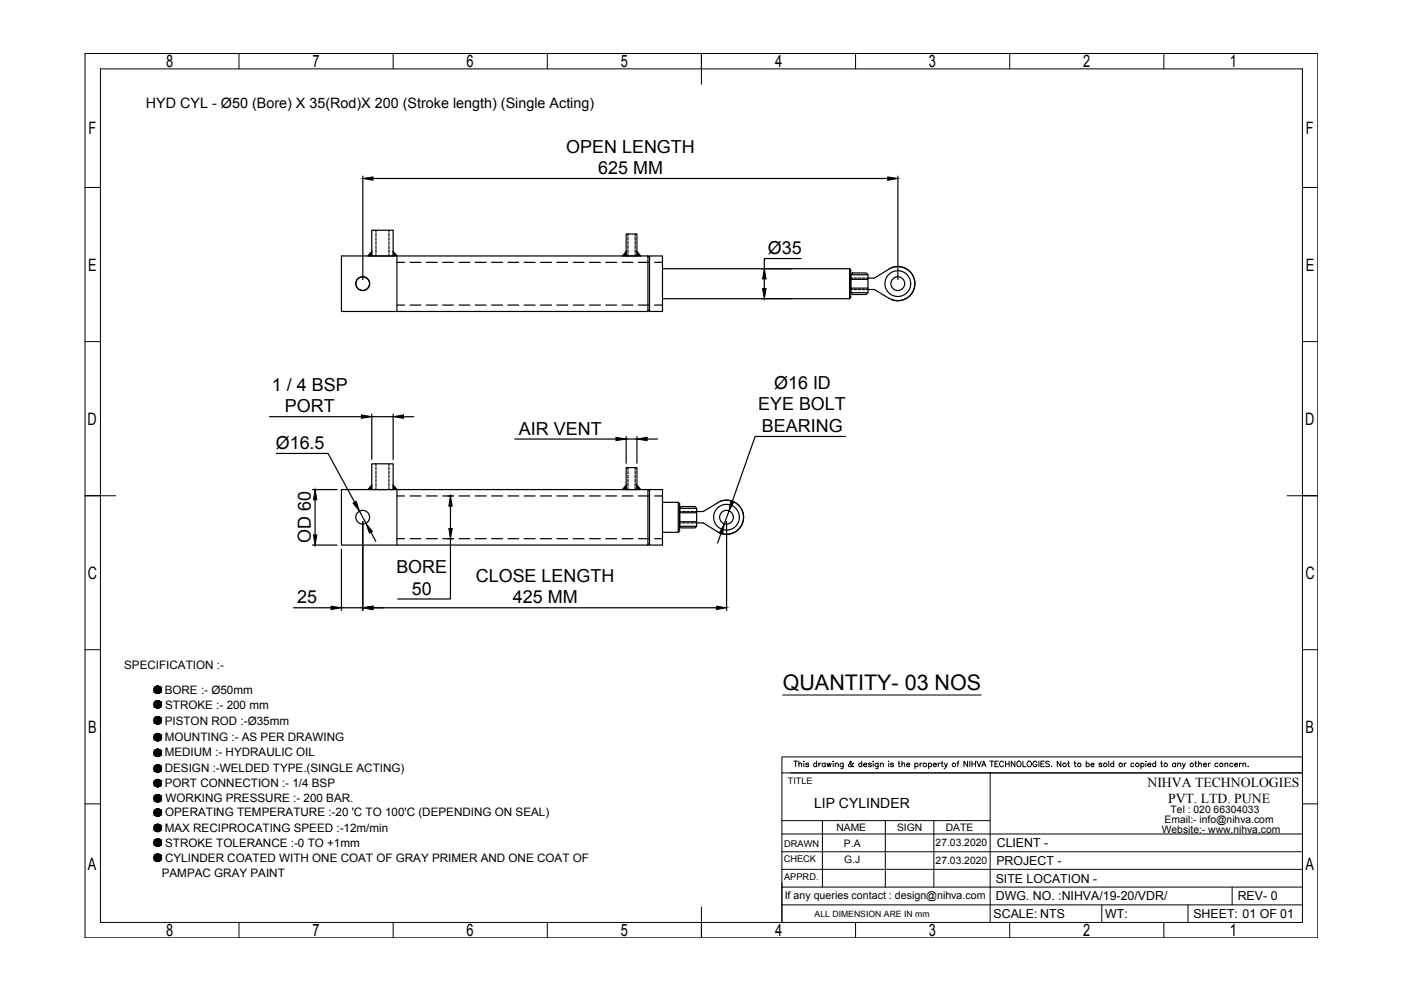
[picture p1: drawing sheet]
<svg xmlns="http://www.w3.org/2000/svg" width="297mm" height="210mm" viewBox="0 0 297 210" stroke-linecap="round" stroke-linejoin="round" font-family="sans-serif">
<!-- layer: 0 -->
<g fill="none" stroke="#000" stroke-width=".25">
<path d="M76.9 37.3v22M79.1 37.8h109.1M190.4 37.3v22M72.4 54.3h65v11.7h-65zM78.8 48.8h4.6v5.5h-4.6zM78.8 53.3l-.8 1M79.7 48.8v.4M79.7 49.5v.6M79.7 50.4v.6M79.7 51.3v.5M79.7 52.1v.6M79.7 53v.6"/>
<path d="M79.7 53.8v.5M82.5 48.8v.4M82.5 49.5v.6M82.5 50.4v.6M82.5 51.3v.5M82.5 52.1v.6M82.5 53v.6M82.5 53.8v.5M83.4 53.3l.8 1v11.7M84.2 55.6h1.6M87 55.6h2.2M90.4 55.6h2.3"/>
<path d="M93.9 55.6h2.2M97.3 55.6h2.3M100.8 55.6h2.3M104.2 55.6h2.4M107.7 55.6h2.3M111.1 55.6h2.4M114.6 55.6h2.3M118.1 55.6h2.3M121.5 55.6h2.3M125 55.6h2.3M128.4 55.6h2.3M131.9 55.6h2.3"/>
<path d="M132.8 49.6h2.2v4.7h-2.2zM132.8 53.3l-.8 1M133.1 49.6v.4M133.1 50.3v.6M133.1 51.2v.6M133.1 52.1v.6M133.1 53v.5M133.1 53.8v.5M134.7 49.6v.4M134.7 50.3v.6M134.7 51.2v.6M134.7 52.1v.6"/>
<path d="M134.7 53v.5M134.7 53.8v.5M135 53.3l.8 1M135.3 55.6h2.4M137.3 54.3l.2 .1 .2-.1M137.7 54.3h2.8v11.7h-2.8zM138.8 55.6h1.7M140.5 57h39.6M162.1 59.1v2.1M169.8 54.8h-7.7v2.2M180.1 57l.3 .2v5.9l-.3 .2M180.1 57v6.3"/>
<path d="M180.4 58.3l.4-.4h2.8l.4 .4v3.8l-.4 .3h-2.8l-.4-.3zM180.4 59h.4M180.4 59.2h3.6M180.4 58.3h3.6M181.1 59h.5M181.9 59h.6M182.8 59h.5M188.5 57a3.6 3.6 0 0 1 5.5 3.1 3.6 3.6 0 0 1-5.5 3.1l-3.1-1.8h-1.8M188.5 57.1l-3.1 1.9h-1.8M188.9 56.8a3.6 3.6 0 0 1 5.1 3.3 3.6 3.6 0 0 1-5.1 3.4M84.2 64.7h1.6M87 64.7h2.2"/>
<path d="M90.4 64.7h2.3M93.9 64.7h2.2M97.3 64.7h2.3M100.8 64.7h2.3M104.2 64.7h2.4M107.7 64.7h2.3M111.1 64.7h2.4M114.6 64.7h2.3M118.1 64.7h2.3M121.5 64.7h2.3M125 64.7h2.3M128.4 64.7h2.3"/>
<path d="M131.9 64.7h2.3M135.3 64.7h2.4M137.3 66l.2-.2 .2 .2M138.8 64.7h1.7M140.5 63.3h39.6M180.4 61.4h.4M180.4 61.1h3.6M180.4 62.1h3.6M181.1 61.4h.5M181.9 61.4h.6M182.8 61.4h.5M57.2 88.3h19.4"/>
<path d="M58.6 96.1h11l5.6 10.4M78.8 98.3h4.6v5.5h-4.6zM78.8 87.8v9.6M78.8 88.3h4.6M79.7 98.3v.5M79.7 99.1v.5M79.7 99.9v.6M82.5 98.3v.5M82.5 99.1v.5M82.5 99.9v.6M83.4 87.8v9.6M85.6 88.3h2.1"/>
<path d="M109.1 93.1h21.5M132.8 99.1h2.2v4.7h-2.2zM132.8 92.5v5.7M132.8 93.1h2.2M133.1 99.1v.5M133.1 99.9v.6M134.7 99.1v.5M134.7 99.9v.6M135 92.5v5.7M137.2 93.1h2.2M179.2 92.5h-19.1l-4.8 13.8M66.3 103.8h5.2"/>
<path d="M66.3 115.6h5.2M66.8 106v7.4M72.4 103.8h65v11.8h-65zM72.4 116.5v12.9M76.2 108.4l1.4 2.6M76.9 110.6v18.8M78.7 112.9l1 1.9M78.8 102.9l-.8 .9M79.7 100.8v.5M79.7 101.6v.6M79.7 102.5v.6M79.7 103.4v.4"/>
<path d="M82.5 100.8v.5M82.5 101.6v.6M82.5 102.5v.6M82.5 103.4v.4M83.4 102.9l.8 .9v11.8M84.2 114.2h1.6M84.2 105.2h1.6M87 114.2h2.2M87 105.2h2.2M90.4 114.2h2.3M90.4 105.2h2.3M93.9 114.2h2.2"/>
<path d="M93.9 105.2h2.2M95.5 114.2v12.8h-11.2M95.5 107.3v4.8M97.3 114.2h2.3M97.3 105.2h2.3M100.8 114.2h2.3M100.8 105.2h2.3M104.2 114.2h2.4M104.2 105.2h2.4M107.7 114.2h2.3M107.7 105.2h2.3M111.1 114.2h2.4"/>
<path d="M111.1 105.2h2.4M114.6 114.2h2.3M114.6 105.2h2.3M118.1 114.2h2.3M118.1 105.2h2.3M121.5 114.2h2.3M121.5 105.2h2.3M125 114.2h2.3M125 105.2h2.3M128.4 114.2h2.3M128.4 105.2h2.3M131.9 114.2h2.3"/>
<path d="M131.9 105.2h2.3M132.8 102.9l-.8 .9M133.1 100.8v.5M133.1 101.6v.6M133.1 102.4v.6M133.1 103.3v.5M134.7 100.8v.5M134.7 101.6v.6M134.7 102.4v.6M134.7 103.3v.5M135 102.9l.8 .9M135.3 114.2h2.4"/>
<path d="M135.3 105.2h2.4M137.3 103.8l.2 .2 .2-.2M137.3 115.5l.2-.1 .2 .1M137.7 103.8h2.8v11.8h-2.8zM138.8 114.2h1.7M138.8 105.2h1.7M140.5 112.9h3.3M140.5 106.5h3.3M143.8 106.5l.3 .3v5.8l-.3 .3M143.8 106.5v6.4M144.1 108.5h.3M144.1 110.9h.3"/>
<path d="M144.1 108.7h3.6M144.1 110.6h3.6M144.1 107.8h3.6M144.1 111.6h3.6M144.4 107.4h3l.3 .4v3.8l-.3 .3h-3l-.3-.3v-3.8zM144.7 108.5h.6M144.7 110.9h.6M145.6 108.5h.6M145.6 110.9h.6M146.5 108.5h.6M146.5 110.9h.6M147.3 110.9h1.8l3.1 1.9"/>
<path d="M152.1 106.6a3.6 3.6 0 0 1 5.5 3.1 3.6 3.6 0 0 1-5.5 3.1M152.2 106.6l-3.1 1.9h-1.8M152.6 106.3a3.6 3.6 0 0 1 5 3.4 3.6 3.6 0 0 1-5 3.3M152.9 113.1l-.8 2M154.1 110.6v18.8M154.6 108.3l-1 2.7M62.2 128.9h8M72.4 128.9h4.5M79.1 128.9h72.8"/>
<circle cx="76.9" cy="60.1" r="1.46"/>
<circle cx="190.4" cy="60.1" r="2.73"/>
<circle cx="190.4" cy="60.1" r="1.46"/>
<circle cx="76.9" cy="109.7" r="1.46"/>
<circle cx="154" cy="109.7" r="2.73"/>
<circle cx="154" cy="109.7" r="1.46"/>
</g>
<g fill="#000" stroke="#000" stroke-width=".21">
<path d="M76.9 37.8l2.2-.3v.7zM188.2 37.5l2.2 .3-2.2 .4zM78.8 53.3v1h-.8zM83.4 53.3l.8 1h-.8zM132.8 53.3v1h-.8zM135 53.3l.8 1h-.8zM162.1 57l.3 2.1h-.7zM161.7 61.2h.7l-.3 2.1zM76.6 88l2.2 .3-2.2 .4zM83.4 88.3l2.2-.3v.7zM130.6 92.7l2.2 .4-2.2 .3zM135 93.1l2.2-.4v.7z"/>
<path d="M66.5 113.4h.7l-.4 2.2zM66.8 103.8l.4 2.2h-.7zM74.8 106.7l.7-.4 .7 2.1zM78.8 102.9v.9h-.8zM77.6 111l1.4 1.7-.7 .3zM83.4 102.9l.8 .9h-.8zM95.5 105.2l.4 2.1h-.7zM95.2 112.1h.7l-.4 2.1zM132.8 102.9v.9h-.8zM135 102.9l.8 .9h-.8zM153.6 111l-.4 2.2-.7-.2zM154.9 106.1l.7 .3-1 1.9z"/>
<path d="M70.2 128.5l2.2 .4-2.2 .3zM76.9 128.9l2.2-.4v.7zM151.9 128.5l2.2 .4-2.2 .3z"/>
<path d="M33.4 145.5h.3zM33.2 145.5h.5z"/>
<path d="M33.4 148.6h.3zM33.2 148.6h.5z"/>
<path d="M33.4 151.9l.3 .1zM33.2 152h.5z"/>
<path d="M33.4 155.5h.3zM33.2 155.5h.5z"/>
<path d="M33.4 158.8l.3 .1zM33.2 158.9h.5z"/>
<path d="M33.2 145.5h.6zM33.1 145.5h.7z"/>
<path d="M33.2 147h.5zM33.2 147h.3z"/>
<path d="M33.2 148.6h.6zM33.1 148.6h.7z"/>
<path d="M33.2 150.1h.5zM33.2 150.1l.3 .1z"/>
<path d="M33.2 152h.6zM33.1 152h.7z"/>
<path d="M33.2 153.5h.5zM33.2 153.5h.3z"/>
<path d="M33.2 155.5l.6 .1zM33.1 155.6h.7z"/>
<path d="M33.2 157.1h.5zM33.2 157.1h.3z"/>
<path d="M33.2 158.9h.6zM33.1 158.9h.7z"/>
<path d="M33.1 145.5l.8 .1zM33 145.6h.9z"/>
<path d="M33.1 146.9h.7zM33.1 146.9l.6 .1z"/>
<path d="M33.1 148.6l.8 .1zM33 148.7h.9z"/>
<path d="M33.1 150.1h.7zM33.1 150.1h.6z"/>
<path d="M33.1 152l.8 .1zM33 152.1h.9z"/>
<path d="M33.1 153.5h.7zM33.1 153.5h.6z"/>
<path d="M33.1 155.6l.8 .1zM33 155.7h.9z"/>
<path d="M33.1 157h.7zM33.1 157l.6 .1z"/>
<path d="M33.1 158.9l.8 .1zM33 159h.9z"/>
<path d="M33 145.6l1 .1zM32.9 145.7h1.1z"/>
<path d="M33 146.9h.9zM33 146.9h.8z"/>
<path d="M33 148.7l1 .1-.1-.1zM33 148.7l1 .1h-1.1z"/>
<path d="M33 150h.9zM33 150l.8 .1z"/>
<path d="M33 152.1l1 .1zM32.9 152.2h1.1z"/>
<path d="M33 153.4h.9zM33 153.4l.8 .1z"/>
<path d="M33 155.7l1 .1-.1-.1zM33 155.7l1 .1h-1.1z"/>
<path d="M33 156.9h.9zM33 156.9l.8 .1z"/>
<path d="M33 159l1 .1zM32.9 159.1h1.1z"/>
<path d="M32.9 145.7l1.2 .1-.1-.1zM32.9 145.7l1.2 .1h-1.3z"/>
<path d="M32.9 146.8l1 .1 .1-.1zM32.9 146.8l1 .1h-.9z"/>
<path d="M32.9 148.8l1.2 .1zM32.9 148.8l1.2 .1h-1.3z"/>
<path d="M32.9 149.9h1.1zM32.9 149.9l1 .1z"/>
<path d="M32.9 152.2l1.2 .1-.1-.1zM32.9 152.2l1.2 .1h-1.3z"/>
<path d="M32.9 153.3h1.1zM32.9 153.3l1 .1z"/>
<path d="M32.9 155.8l1.2 .1-.1-.1zM32.9 155.8l1.2 .1h-1.3z"/>
<path d="M32.9 156.8h1.1zM32.9 156.8l1 .1z"/>
<path d="M32.9 159.1l1.2 .1-.1-.1zM32.9 159.1l1.2 .1h-1.3z"/>
<path d="M32.8 145.8l1.4 .2-.1-.2zM32.8 145.8l1.4 .2h-1.5z"/>
<path d="M32.8 146.7h1.3zM32.8 146.7l1.2 .1z"/>
<path d="M32.8 148.9l1.4 .2-.1-.2zM32.8 148.9l1.4 .2h-1.5z"/>
<path d="M32.8 149.8l1.2 .1 .1-.1zM32.8 149.8l1.2 .1h-1.1z"/>
<path d="M32.8 152.3l1.4 .1-.1-.1zM32.8 152.3l1.4 .1h-1.5z"/>
<path d="M32.8 153.2l1.2 .1 .1-.1zM32.8 153.2l1.2 .1h-1.1z"/>
<path d="M32.8 155.9l1.4 .1-.1-.1zM32.8 155.9l1.4 .1h-1.5z"/>
<path d="M32.8 156.7l1.2 .1 .1-.1zM32.8 156.7l1.2 .1h-1.1z"/>
<path d="M32.8 159.2l1.4 .1-.1-.1zM32.8 159.2l1.4 .1h-1.5z"/>
<path d="M32.7 146l1.5 .1v-.1zM32.7 146l1.5 .1h-1.6z"/>
<path d="M32.7 146.5l1.4 .2 .1-.2zM32.7 146.5l1.4 .2h-1.3z"/>
<path d="M32.7 149.1l1.5 .1v-.1zM32.7 149.1l1.5 .1h-1.6z"/>
<path d="M32.7 149.6l1.4 .2 .1-.2zM32.7 149.6l1.4 .2h-1.3z"/>
<path d="M32.7 152.4l1.5 .2v-.2zM32.7 152.4l1.5 .2h-1.6z"/>
<path d="M32.7 153l1.4 .2 .1-.2zM32.7 153l1.4 .2h-1.3z"/>
<path d="M32.7 156l1.5 .2v-.2zM32.7 156l1.5 .2h-1.6z"/>
<path d="M32.7 156.6l1.4 .1 .1-.1zM32.7 156.6l1.4 .1h-1.3z"/>
<path d="M32.7 159.3l1.5 .2v-.2zM32.7 159.3l1.5 .2h-1.6z"/>
<path d="M32.7 159.9l1.4 .1 .1-.1zM32.7 159.9l1.4 .1h-1.3z"/>
<path d="M32.6 146.1l1.6 .2v-.2zM32.6 146.1l1.6 .2h-1.6z"/>
<path d="M32.6 146.4l1.6 .1v-.1zM32.6 146.4l1.6 .1h-1.5z"/>
<path d="M32.6 149.2l1.6 .2v-.2zM32.6 149.2l1.6 .2h-1.6z"/>
<path d="M32.6 149.5l1.6 .1v-.1zM32.6 149.5l1.6 .1h-1.5z"/>
<path d="M32.6 152.6l1.6 .1v-.1zM32.6 152.6l1.6 .1h-1.6z"/>
<path d="M32.6 152.9l1.6 .1v-.1zM32.6 152.9l1.6 .1h-1.5z"/>
<path d="M32.6 156.2l1.6 .1v-.1zM32.6 156.2l1.6 .1h-1.6z"/>
<path d="M32.6 156.5l1.6 .1v-.1zM32.6 156.5l1.6 .1h-1.5z"/>
<path d="M32.6 159.5l1.6 .1v-.1zM32.6 159.5l1.6 .1h-1.6z"/>
<path d="M32.6 159.8l1.6 .1v-.1zM32.6 159.8l1.6 .1h-1.5z"/>
<path d="M32.6 146.3l1.6 .1v-.1zM32.6 146.3l1.6 .1h-1.6z"/>
<path d="M32.6 149.4l1.6 .1v-.1zM32.6 149.4l1.6 .1h-1.6z"/>
<path d="M32.6 152.7l1.6 .2v-.2zM32.6 152.7l1.6 .2h-1.6z"/>
<path d="M32.6 156.3l1.6 .2v-.2zM32.6 156.3l1.6 .2h-1.6z"/>
<path d="M32.6 159.6l1.6 .2v-.2zM32.6 159.6l1.6 .2h-1.6z"/>
<path d="M33.4 162.2h.3zM33.2 162.2h.5z"/>
<path d="M33.4 165.3h.3zM33.2 165.3h.5z"/>
<path d="M33.4 168.5h.3zM33.2 168.5h.5z"/>
<path d="M33.4 171.5h.3zM33.2 171.5h.5z"/>
<path d="M33.4 174.8h.3zM33.2 174.8h.5z"/>
<path d="M33.4 177.8l.3 .1zM33.2 177.9h.5z"/>
<path d="M33.2 160.4h.5zM33.2 160.4h.3z"/>
<path d="M33.2 162.2h.6zM33.1 162.2h.7z"/>
<path d="M33.2 163.7h.5zM33.2 163.7h.3z"/>
<path d="M33.2 165.3l.6 .1zM33.1 165.4h.7z"/>
<path d="M33.2 166.8h.5zM33.2 166.8h.3z"/>
<path d="M33.2 168.5l.6 .1zM33.1 168.6h.7z"/>
<path d="M33.2 170h.5zM33.2 170l.3 .1z"/>
<path d="M33.2 171.5l.6 .1zM33.1 171.6h.7z"/>
<path d="M33.2 173.1h.5zM33.2 173.1h.3z"/>
<path d="M33.2 174.8h.6zM33.1 174.8h.7z"/>
<path d="M33.2 176.3h.5zM33.2 176.3h.3z"/>
<path d="M33.2 177.9h.6zM33.1 177.9h.7z"/>
<path d="M33.2 179.4h.5zM33.2 179.4l.3 .1z"/>
<path d="M33.1 160.3h.7zM33.1 160.3l.6 .1z"/>
<path d="M33.1 162.2l.8 .1zM33 162.3h.9z"/>
<path d="M33.1 163.7h.7zM33.1 163.7h.6z"/>
<path d="M33.1 165.4h.8zM33 165.4h.9z"/>
<path d="M33.1 166.8h.7zM33.1 166.8h.6z"/>
<path d="M33.1 168.6h.8zM33 168.6h.9z"/>
<path d="M33.1 170h.7zM33.1 170h.6z"/>
<path d="M33.1 171.6l.8 .1zM33 171.7h.9z"/>
<path d="M33.1 173h.7zM33.1 173l.6 .1z"/>
<path d="M33.1 174.8l.8 .1zM33 174.9h.9z"/>
<path d="M33.1 176.2h.7zM33.1 176.2l.6 .1z"/>
<path d="M33.1 177.9l.8 .1zM33 178h.9z"/>
<path d="M33.1 179.4h.7zM33.1 179.4h.6z"/>
<path d="M33 160.3h.9zM33 160.3h.8z"/>
<path d="M33 162.3l1 .1-.1-.1zM32.9 162.4l.1-.1 1 .1z"/>
<path d="M33 163.6h.9zM33 163.6l.8 .1z"/>
<path d="M33 165.4l1 .1-.1-.1zM33 165.4l1 .1h-1.1z"/>
<path d="M33 166.7h.9zM33 166.7l.8 .1z"/>
<path d="M33 168.6l1 .1-.1-.1zM32.9 168.7l.1-.1 1 .1z"/>
<path d="M33 169.9h.9zM33 169.9l.8 .1z"/>
<path d="M33 171.7h1zM32.9 171.7h1.1z"/>
<path d="M33 172.9h.9zM33 172.9l.8 .1z"/>
<path d="M33 174.9l1 .1zM32.9 175h1.1z"/>
<path d="M33 176.2h.9zM33 176.2h.8z"/>
<path d="M33 178l1 .1zM32.9 178.1h1.1z"/>
<path d="M33 179.3h.9zM33 179.3l.8 .1z"/>
<path d="M32.9 160.1l1 .2 .1-.2zM32.9 160.1l1 .2h-.9z"/>
<path d="M32.9 162.4l1.2 .1zM32.9 162.4l1.2 .1h-1.3z"/>
<path d="M32.9 163.5h1.1zM32.9 163.5l1 .1z"/>
<path d="M32.9 165.5l1.2 .2-.1-.2zM32.9 165.5l1.2 .2h-1.3z"/>
<path d="M32.9 166.6h1.1zM32.9 166.6l1 .1z"/>
<path d="M32.9 168.7l1.2 .1zM32.9 168.7l1.2 .1h-1.3z"/>
<path d="M32.9 169.8h1.1zM32.9 169.8l1 .1z"/>
<path d="M32.9 171.7l1.2 .2-.1-.2zM32.9 171.7l1.2 .2h-1.3z"/>
<path d="M32.9 172.8l1 .1 .1-.1zM32.9 172.8l1 .1h-.9z"/>
<path d="M32.9 175l1.2 .1-.1-.1zM32.9 175l1.2 .1h-1.3z"/>
<path d="M32.9 176.1l1 .1 .1-.1zM32.9 176.1l1 .1h-.9z"/>
<path d="M32.9 178.1l1.2 .1-.1-.1zM32.9 178.1l1.2 .1h-1.3z"/>
<path d="M32.9 179.2h1.1zM32.9 179.2l1 .1z"/>
<path d="M32.8 160l1.2 .1 .1-.1zM32.8 160l1.2 .1h-1.1z"/>
<path d="M32.8 162.5l1.4 .1-.1-.1zM32.8 162.5l1.4 .1h-1.5z"/>
<path d="M32.8 163.4l1.2 .1 .1-.1zM32.8 163.4l1.2 .1h-1.1z"/>
<path d="M32.8 165.7l1.4 .1-.1-.1zM32.8 165.7l1.4 .1h-1.5z"/>
<path d="M32.8 166.5l1.2 .1 .1-.1zM32.8 166.5l1.2 .1h-1.1z"/>
<path d="M32.8 168.8l1.4 .2-.1-.2zM32.8 168.8l1.4 .2h-1.5z"/>
<path d="M32.8 169.7l1.2 .1 .1-.1zM32.8 169.7l1.2 .1h-1.1z"/>
<path d="M32.8 171.9l1.4 .1-.1-.1zM32.8 171.9l1.4 .1h-1.5z"/>
<path d="M32.8 172.7h1.3zM32.8 172.7l1.2 .1z"/>
<path d="M32.8 175.1l1.4 .2-.1-.2zM32.8 175.1l1.4 .2h-1.5z"/>
<path d="M32.8 175.9l1.2 .2 .1-.2zM32.8 175.9l1.2 .2h-1.1z"/>
<path d="M32.8 178.2l1.4 .2-.1-.2zM32.8 178.2l1.4 .2h-1.5z"/>
<path d="M32.8 179.1l1.2 .1 .1-.1zM32.8 179.1l1.2 .1h-1.1z"/>
<path d="M32.7 162.6l1.5 .2v-.2zM32.7 162.6l1.5 .2h-1.6z"/>
<path d="M32.7 163.2l1.4 .2 .1-.2zM32.7 163.2l1.4 .2h-1.3z"/>
<path d="M32.7 165.8l1.5 .1v-.1zM32.7 165.8l1.5 .1h-1.6z"/>
<path d="M32.7 166.3l1.4 .2 .1-.2zM32.7 166.3l1.4 .2h-1.3z"/>
<path d="M32.7 169l1.5 .1v-.1zM32.7 169l1.5 .1h-1.6z"/>
<path d="M32.7 169.5l1.4 .2 .1-.2zM32.7 169.5l1.4 .2h-1.3z"/>
<path d="M32.7 172l1.5 .1v-.1zM32.7 172l1.5 .1h-1.6z"/>
<path d="M32.7 172.6l1.4 .1 .1-.1zM32.7 172.6l1.4 .1h-1.3z"/>
<path d="M32.7 175.3l1.5 .1v-.1zM32.7 175.3l1.5 .1h-1.6z"/>
<path d="M32.7 175.8l1.4 .1 .1-.1zM32.7 175.8l1.4 .1h-1.3z"/>
<path d="M32.7 178.4l1.5 .1v-.1zM32.7 178.4l1.5 .1h-1.6z"/>
<path d="M32.7 178.9l1.4 .2 .1-.2zM32.7 178.9l1.4 .2h-1.3z"/>
<path d="M32.6 162.8l1.6 .1v-.1zM32.6 162.8l1.6 .1h-1.6z"/>
<path d="M32.6 163.1l1.6 .1v-.1zM32.6 163.1l1.6 .1h-1.5z"/>
<path d="M32.6 165.9l1.6 .1v-.1zM32.6 165.9l1.6 .1h-1.6z"/>
<path d="M32.6 166.2l1.6 .1v-.1zM32.6 166.2l1.6 .1h-1.5z"/>
<path d="M32.6 169.1l1.6 .1v-.1zM32.6 169.1l1.6 .1h-1.6z"/>
<path d="M32.6 169.4l1.6 .1v-.1zM32.6 169.4l1.6 .1h-1.5z"/>
<path d="M32.6 172.1l1.6 .2v-.2zM32.6 172.1l1.6 .2h-1.6z"/>
<path d="M32.6 172.4l1.6 .2v-.2zM32.6 172.4l1.6 .2h-1.5z"/>
<path d="M32.6 175.4l1.6 .2v-.2zM32.6 175.4l1.6 .2h-1.6z"/>
<path d="M32.6 175.7l1.6 .1v-.1zM32.6 175.7l1.6 .1h-1.5z"/>
<path d="M32.6 178.5l1.6 .1v-.1zM32.6 178.5l1.6 .1h-1.6z"/>
<path d="M32.6 178.8l1.6 .1v-.1zM32.6 178.8l1.6 .1h-1.5z"/>
<path d="M32.6 162.9l1.6 .2v-.2zM32.6 162.9l1.6 .2h-1.6z"/>
<path d="M32.6 166l1.6 .2v-.2zM32.6 166l1.6 .2h-1.6z"/>
<path d="M32.6 169.2l1.6 .2v-.2zM32.6 169.2l1.6 .2h-1.6z"/>
<path d="M32.6 172.3l1.6 .1v-.1zM32.6 172.3l1.6 .1h-1.6z"/>
<path d="M32.6 175.6l1.6 .1v-.1zM32.6 175.6l1.6 .1h-1.6z"/>
<path d="M32.6 178.6l1.6 .2v-.2zM32.6 178.6l1.6 .2h-1.6z"/>
<path d="M33.4 181.1h.3zM33.2 181.1h.5z"/>
<path d="M33.2 181.1h.6zM33.1 181.1h.7z"/>
<path d="M33.2 182.6h.5zM33.2 182.6h.3z"/>
<path d="M33.1 181.1l.8 .1zM33 181.2h.9z"/>
<path d="M33.1 182.6h.7zM33.1 182.6h.6z"/>
<path d="M33 181.2l1 .1zM32.9 181.3h1.1z"/>
<path d="M33 182.5h.9zM33 182.5l.8 .1z"/>
<path d="M32.9 181.3l1.2 .1-.1-.1zM32.9 181.3l1.2 .1h-1.3z"/>
<path d="M32.9 182.4l1 .1 .1-.1zM32.9 182.4l1 .1h-.9z"/>
<path d="M32.8 181.4l1.4 .2-.1-.2zM32.8 181.4l1.4 .2h-1.5z"/>
<path d="M32.8 182.3h1.3zM32.8 182.3l1.2 .1z"/>
<path d="M32.7 181.6l1.5 .1v-.1zM32.7 181.6l1.5 .1h-1.6z"/>
<path d="M32.7 182.1l1.4 .2 .1-.2zM32.7 182.1l1.4 .2h-1.3z"/>
<path d="M32.6 181.7l1.6 .2v-.2zM32.6 181.7l1.6 .2h-1.6z"/>
<path d="M32.6 182l1.6 .1v-.1zM32.6 182l1.6 .1h-1.5z"/>
<path d="M32.6 181.9l1.6 .1v-.1zM32.6 181.9l1.6 .1h-1.6z"/>
</g>
<g fill="none" stroke="#000" stroke-width=".21">
<path d="M18 11.3h261.4v187.5h-261.4zM21.3 14.6h254.8v181h-254.8zM50.7 11.3v3.3M83.4 11.3v3.3M116 11.3v3.3M148.7 11.3v6.6M181.4 11.3v3.3M214.1 11.3v3.3M246.8 11.3v3.3M18 39.8h3.3M276.1 39.8h3.3M18 72.4h3.3"/>
<path d="M276.1 72.4h3.3M18 105.1h6.6M272.9 105.1h6.5M18 137.8h3.3M276.1 137.8h3.3M165.9 147.4h42.1M18 170.4h3.3M165.8 160.5h110.3v3.4h-110.3zM165.8 176.8h110.3M165.8 163.9v31.7M165.8 174h44.1M167.6 163.9h108.5"/>
<path d="M168.3 161.4h.8M168.7 161.4v1.2M169.4 162l.2-.2h.3l.1 .8M169.4 161.4v1.2M170.4 161.4v.1zM170.4 161.8v.8M171.5 162l-.3-.2-.4 .2 .6 .2v.3l-.3 .1-.3-.2M173.1 162a.35 .35 0 0 0-.5-.1 .35 .35 0 0 0 0 .5 .35 .35 0 0 0 .5 0M173.1 161.4v1.2M173.6 161.8v.8M174.1 161.8h-.3l-.2 .3M174.4 174v14.1"/>
<path d="M175 162a.37 .37 0 0 0-.6-.1 .37 .37 0 0 0 0 .6 .37 .37 0 0 0 .6-.1M175 161.8v.8M175.3 161.8l.3 .8 .2-.8 .2 .8 .2-.8M176.6 161.5h.1zM176.7 161.8v.8M177.1 162l.3-.2h.3v.8M177.1 161.8v.8M178.8 161.8l-.1 1.1-.1 .1-.3-.1M178.8 162a.37 .37 0 0 0-.6-.1 .37 .37 0 0 0 0 .6 .37 .37 0 0 0 .6-.1M181 161.9l-.1-.1a.75 .75 0 0 1-1 .7v-.4l.6-.4-.2-.3-.1 .1v.3l.5 .7h.3M182.7 162a.37 .37 0 0 0-.5-.1 .37 .37 0 0 0 0 .6 .37 .37 0 0 0 .5-.1M182.7 161.4v1.2"/>
<path d="M183.1 162.1h.7a.34 .34 0 0 0-.4-.3 .34 .34 0 0 0-.3 .3l.2 .4 .3 .1 .2-.2M184.7 162l-.2-.2-.4 .2 .6 .2v.3l-.3 .1-.3-.2M185.1 161.4v.1zM185.1 161.8v.8M186.2 161.8l-.1 1.1-.1 .1-.3-.1M186.2 162a.37 .37 0 0 0-.6-.1 .37 .37 0 0 0 0 .6 .37 .37 0 0 0 .6-.1M186.6 162l.3-.2h.3l.1 .8M186.6 161.8v.8M187.7 174v14.1M188.4 161.4v.1zM188.4 161.8v.8M189.4 162l-.2-.2h-.4v.3l.6 .3-.2 .2-.4-.2"/>
<path d="M190.4 161.8h.4M190.6 161.4v.9v.2l.3 .1M191.2 162l.3-.2h.3v.8M191.2 161.4v1.2M192.2 162.1h.7a.34 .34 0 0 0-.4-.3 .34 .34 0 0 0-.3 .3l.2 .4 .3 .1 .2-.2M194 162a.37 .37 0 0 1 .5-.1 .37 .37 0 0 1 0 .6 .37 .37 0 0 1-.5-.1M194 161.8v1.2M195.1 161.8v.8M195.5 161.8h-.3l-.1 .3M196.9 162a.37 .37 0 0 1 .5-.1 .37 .37 0 0 1 0 .6 .37 .37 0 0 1-.5-.1M196.9 161.8v1.2M197.9 162.1h.6a.38 .38 0 0 0-.5-.2 .38 .38 0 0 0-.1 .5 .38 .38 0 0 0 .5 .1l.1-.1"/>
<path d="M198 174v14.1M198.9 161.8v.8M199.4 161.8h-.3l-.2 .3M199.6 161.8h.3M199.7 161.4v.9l.3 .3M200.2 161.8l.4 .8 .3-.8M200.6 162.6l-.4 .4M202.9 161.8h.4M203.3 161.4l-.2 .2v1M205.1 161.4v1.2l-.7-1.2v1.2M205.6 161.4v1.2M206.1 161.4v1.2"/>
<path d="M206.1 162h.7M206.8 161.4v1.2M207.1 161.4l.5 1.2 .4-1.2M208.2 162.6l.4-1.2 .4 1.2M208.3 162.2h.6M209.8 161.4h.9M209.9 163.9v31.7M210.3 161.4v1.2M210.9 162h.5M211.7 161.4h-.8v1.2h.8M212.8 161.7a.43 .43 0 0 0-.5-.3 .43 .43 0 0 0-.4 .4v.3a.44 .44 0 0 0 .4 .5 .44 .44 0 0 0 .5-.3M213.2 162h.8"/>
<path d="M213.2 161.4v1.2M214 161.4v1.2M215.2 161.4v1.2l-.8-1.2v1.2M215.7 161.5l.2-.1a.58 .58 0 0 1 .6 .6 .58 .58 0 0 1-.7 .5l-.2-.4zM216.9 161.4v1.2h.7M217.9 161.5l.2-.1a.58 .58 0 0 1 .6 .6 .58 .58 0 0 1-.7 .5l-.2-.4zM219.8 161.7a.43 .43 0 0 0-.5-.3 .43 .43 0 0 0-.3 .4v.3a.42 .42 0 0 0 .4 .5 .42 .42 0 0 0 .4-.5h-.2M220.3 161.4v1.2M220.7 162h.4M221.4 161.4h-.7v1.2h.7M222.5 161.5l-.3-.1-.5 .1v.3l.7 .3 .1 .3-.3 .2-.5-.2M222.9 162.5h.1z"/>
<path d="M224.9 161.4v1.2l-.7-1.2v1.2M226.4 161.8h.3M226.5 161.4v.9l.3 .3M227.7 161.8h.4M227.9 161.4v.9l.3 .3M230.3 162a.37 .37 0 0 1 .5-.1 .37 .37 0 0 1 0 .6 .37 .37 0 0 1-.5-.1M230.3 161.4v1.2M231.3 162.1h.6v-.1a.35 .35 0 0 0-.5-.1 .35 .35 0 0 0 0 .6 .35 .35 0 0 0 .5-.1M233.6 162l-.2-.2h-.4v.3l.6 .3-.2 .2-.4-.2M235.1 161.4v1.2M236.1 162a.37 .37 0 0 0-.5-.1 .37 .37 0 0 0 0 .6 .37 .37 0 0 0 .5-.1M236.1 161.4v1.2"/>
<path d="M238.4 161.8v.8M238.8 161.8h-.3l-.1 .3M240.4 162a.35 .35 0 0 0-.5-.1 .35 .35 0 0 0 0 .5 .35 .35 0 0 0 .5 0M241.9 162a.37 .37 0 0 1 .5-.1 .37 .37 0 0 1 0 .6 .37 .37 0 0 1-.5-.1M241.9 161.8v1.2M243 161.4v.1zM243 161.8v.8M243.3 162.1h.7a.34 .34 0 0 0-.3-.3 .34 .34 0 0 0-.4 .3l.2 .4 .3 .1 .2-.2M245 162a.37 .37 0 0 0-.5-.1 .37 .37 0 0 0 0 .6 .37 .37 0 0 0 .5-.1M245 161.4v1.2M246.1 161.8h.4M246.3 161.4v.9l.2 .3"/>
<path d="M249.3 162a.37 .37 0 0 0-.6-.1 .37 .37 0 0 0 0 .6 .37 .37 0 0 0 .6-.1M249.3 161.8v.8M249.7 162l.3-.2h.3v.8M249.7 161.8v.8M250.7 161.8l.3 .8 .3-.8M251 162.6l-.4 .4M253.3 161.8h.4M253.5 161.4v1.1l.3 .1M254.1 162l.3-.2h.3v.8M254.1 161.4v1.2M255.1 162.1h.7v-.1a.35 .35 0 0 0-.5-.1 .35 .35 0 0 0 0 .6 .35 .35 0 0 0 .5-.1M256.2 161.8v.8"/>
<path d="M256.6 161.8h-.2l-.2 .3M258.2 162a.37 .37 0 0 0-.5-.1 .37 .37 0 0 0 0 .6 .37 .37 0 0 0 .5-.1M259.7 162l.3-.2h.3v.8M259.7 161.8v.8M261.4 162a.35 .35 0 0 0-.6-.1 .35 .35 0 0 0 0 .5 .35 .35 0 0 0 .6 0M261.7 162.1h.7a.34 .34 0 0 0-.4-.3 .34 .34 0 0 0-.3 .3l.2 .4 .3 .1 .2-.2M262.8 161.8v.8M263.2 161.8h-.2l-.2 .3M263.5 162l.3-.2h.3v.8M263.5 161.8v.8M264.6 162.5h.1zM276.1 170.4h3.3"/>
<path d="M50.7 195.6v3.2M83.4 195.6v3.2M116 195.6v3.2M148.7 192.3v6.5M165.8 188.1h110.3M165.8 184.3h110.3M165.8 180.6h110.3M165.8 191.9h110.3M181.4 195.6v3.2M214.1 195.6v3.2M233.6 191.9v3.7M246.8 195.6v3.2"/>
<path d="M251.9 191.9v3.7M261.2 188.1v3.8"/>
<circle cx="33.4" cy="149.3" r=".78"/>
<circle cx="33.4" cy="152.7" r=".78"/>
<circle cx="33.4" cy="146.2" r=".78"/>
<circle cx="33.4" cy="156.3" r=".78"/>
<circle cx="33.4" cy="159.6" r=".78"/>
<circle cx="33.4" cy="162.9" r=".78"/>
<circle cx="33.4" cy="169.2" r=".78"/>
<circle cx="33.4" cy="166" r=".78"/>
<circle cx="33.4" cy="175.5" r=".78"/>
<circle cx="33.4" cy="172.3" r=".78"/>
<circle cx="33.4" cy="178.6" r=".78"/>
<circle cx="196.1" cy="162.2" r=".37"/>
<circle cx="202.2" cy="162.2" r=".39"/>
<circle cx="225.7" cy="162.2" r=".39"/>
<circle cx="228.8" cy="162.2" r=".37"/>
<circle cx="234.3" cy="162.2" r=".39"/>
<circle cx="237.6" cy="162.2" r=".37"/>
<circle cx="241.1" cy="162.2" r=".37"/>
<circle cx="247.2" cy="162.2" r=".38"/>
<circle cx="252.7" cy="162.2" r=".37"/>
<circle cx="259" cy="162.2" r=".37"/>
<circle cx="33.4" cy="181.8" r=".78"/>
</g>
<text font-size="4.6" x="165.9" y="146.4">QUANTITY- 03 NOS</text>
<g font-size="3.8">
<text x="120.1" y="32.3">OPEN LENGTH</text>
<text x="126.8" y="36.9">625 MM</text>
<text x="162.8" y="53.8">Ø35</text>
<text x="57.7" y="82.8">1 / 4 BSP</text>
<text x="164.1" y="82.4">Ø16 ID</text>
<text x="60.4" y="87.4">PORT</text>
<text x="160.7" y="87">EYE BOLT</text>
<text x="58.5" y="95.1">Ø16.5</text>
<text x="110" y="92.2">AIR VENT</text>
<text x="161.5" y="91.6">BEARING</text>
<text x="65.9" y="115.2" transform="rotate(-90 65.9 115.2)">OD 60</text>
<text x="84" y="121.5">BORE</text>
<text x="100.9" y="123.4">CLOSE LENGTH</text>
<text x="63" y="127.9">25</text>
<text x="87.3" y="126.1">50</text>
<text x="108.8" y="127.9">425 MM</text>
</g>
<g font-size="3.6">
<text x="35.2" y="14.3">8</text>
<text x="66.3" y="14.3">7</text>
<text x="98.9" y="14.3">6</text>
<text x="131.6" y="14.3">5</text>
<text x="164.3" y="14.3">4</text>
<text x="196.9" y="14.3">3</text>
<text x="229.7" y="14.3">2</text>
<text x="260.8" y="14.3">1</text>
<text x="18.8" y="28.5">F</text>
<text x="276.9" y="28.5">F</text>
<text x="18.7" y="57.4">E</text>
<text x="276.9" y="57.4">E</text>
<text x="18.6" y="90">D</text>
<text x="276.7" y="90">D</text>
<text x="18.6" y="122.8">C</text>
<text x="276.8" y="122.8">C</text>
<text x="18.7" y="155.4">B</text>
<text x="276.8" y="155.4">B</text>
<text x="18.6" y="184.4">A</text>
<text x="276.8" y="184.4">A</text>
<text x="35.2" y="198.5">8</text>
<text x="66.3" y="198.5">7</text>
<text x="98.9" y="198.5">6</text>
<text x="131.6" y="198.5">5</text>
<text x="164.3" y="198.5">4</text>
<text x="196.9" y="198.5">3</text>
<text x="229.7" y="198.5">2</text>
<text x="260.8" y="198.5">1</text>
</g>
<g font-size="3">
<text x="30.9" y="22.9">HYD CYL - Ø50 (Bore) X 35(Rod)X 200 (Stroke length) (Single Acting)</text>
<text x="172.6" y="171.3">LIP CYLINDER</text>
</g>
<g font-size="2.9">
<text x="243.3" y="166.9">NIHVA TECHNOLOGIES</text>
<text x="247.6" y="170.2">PVT. LTD. PUNE</text>
</g>
<g font-size="2.6">
<text x="211.3" y="179.7">CLIENT -</text>
<text x="211.2" y="183.3">PROJECT -</text>
<text x="211.1" y="187.1">SITE LOCATION -</text>
<text x="211.1" y="190.8">DWG. NO. :NIHVA/19-20/VDR/</text>
<text x="262.4" y="190.8">REV- 0</text>
<text x="210.7" y="194.6">SCALE: NTS</text>
<text x="234.3" y="194.6">WT:</text>
<text x="253" y="194.6">SHEET: 01 OF 01</text>
</g>
<g font-size="2.5">
<text x="26.3" y="141.9">SPECIFICATION :-</text>
<text x="34.9" y="147.1">BORE :- Ø50mm</text>
<text x="34.9" y="153.7">PISTON ROD :-Ø35mm</text>
<text x="35" y="150.3">STROKE :- 200 mm</text>
<text x="34.9" y="157.1">MOUNTING :- AS PER DRAWING</text>
<text x="34.9" y="160.4">MEDIUM :- HYDRAULIC OIL</text>
<text x="34.9" y="163.7">DESIGN :-WELDED TYPE.(SINGLE ACTING)</text>
<text x="34.9" y="166.8">PORT CONNECTION :- 1/4 BSP</text>
<text x="35" y="173.1">OPERATING TEMPERATURE :-20 'C TO 100'C (DEPENDING ON SEAL)</text>
<text x="35.1" y="170.1">WORKING PRESSURE :- 200 BAR.</text>
<text x="34.9" y="176.4">MAX RECIPROCATING SPEED :-12m/min</text>
<text x="35" y="179.5">STROKE TOLERANCE :-0 TO +1mm</text>
<text x="35" y="182.8">CYLINDER COATED WITH ONE COAT OF GRAY PRIMER AND ONE COAT OF</text>
<text x="34.3" y="186">PAMPAC GRAY PAINT</text>
</g>
<text font-size="2.3" x="166.4" y="190.6">If any queries contact : design@nihva.com</text>
<g font-size="2.2">
<text x="248.2" y="172.4">Tel : 020 66304033</text>
<text x="177.3" y="176.3">NAME</text>
<text x="178.9" y="179.5">P.A</text>
<text x="190.2" y="176.3">SIGN</text>
<text x="198.4" y="179.4">27.03.2020</text>
<text x="200.5" y="176.3">DATE</text>
<text x="246.3" y="176.6">Website:- www.nihva.com</text>
<text x="246.9" y="174.6">Email:- info@nihva.com</text>
<text x="179" y="183">G.J</text>
<text x="198.4" y="183.2">27.03.2020</text>
</g>
<g font-size="2">
<text x="166.2" y="179.5">DRAWN</text>
<text x="166.2" y="182.8">CHECK</text>
<text x="166.2" y="186.6">APPRD.</text>
</g>
<text font-size="1.9" x="167" y="166.3">TITLE</text>
<text font-size="1.8" x="172.7" y="194.4">ALL DIMENSION ARE IN mm</text>
</svg>
